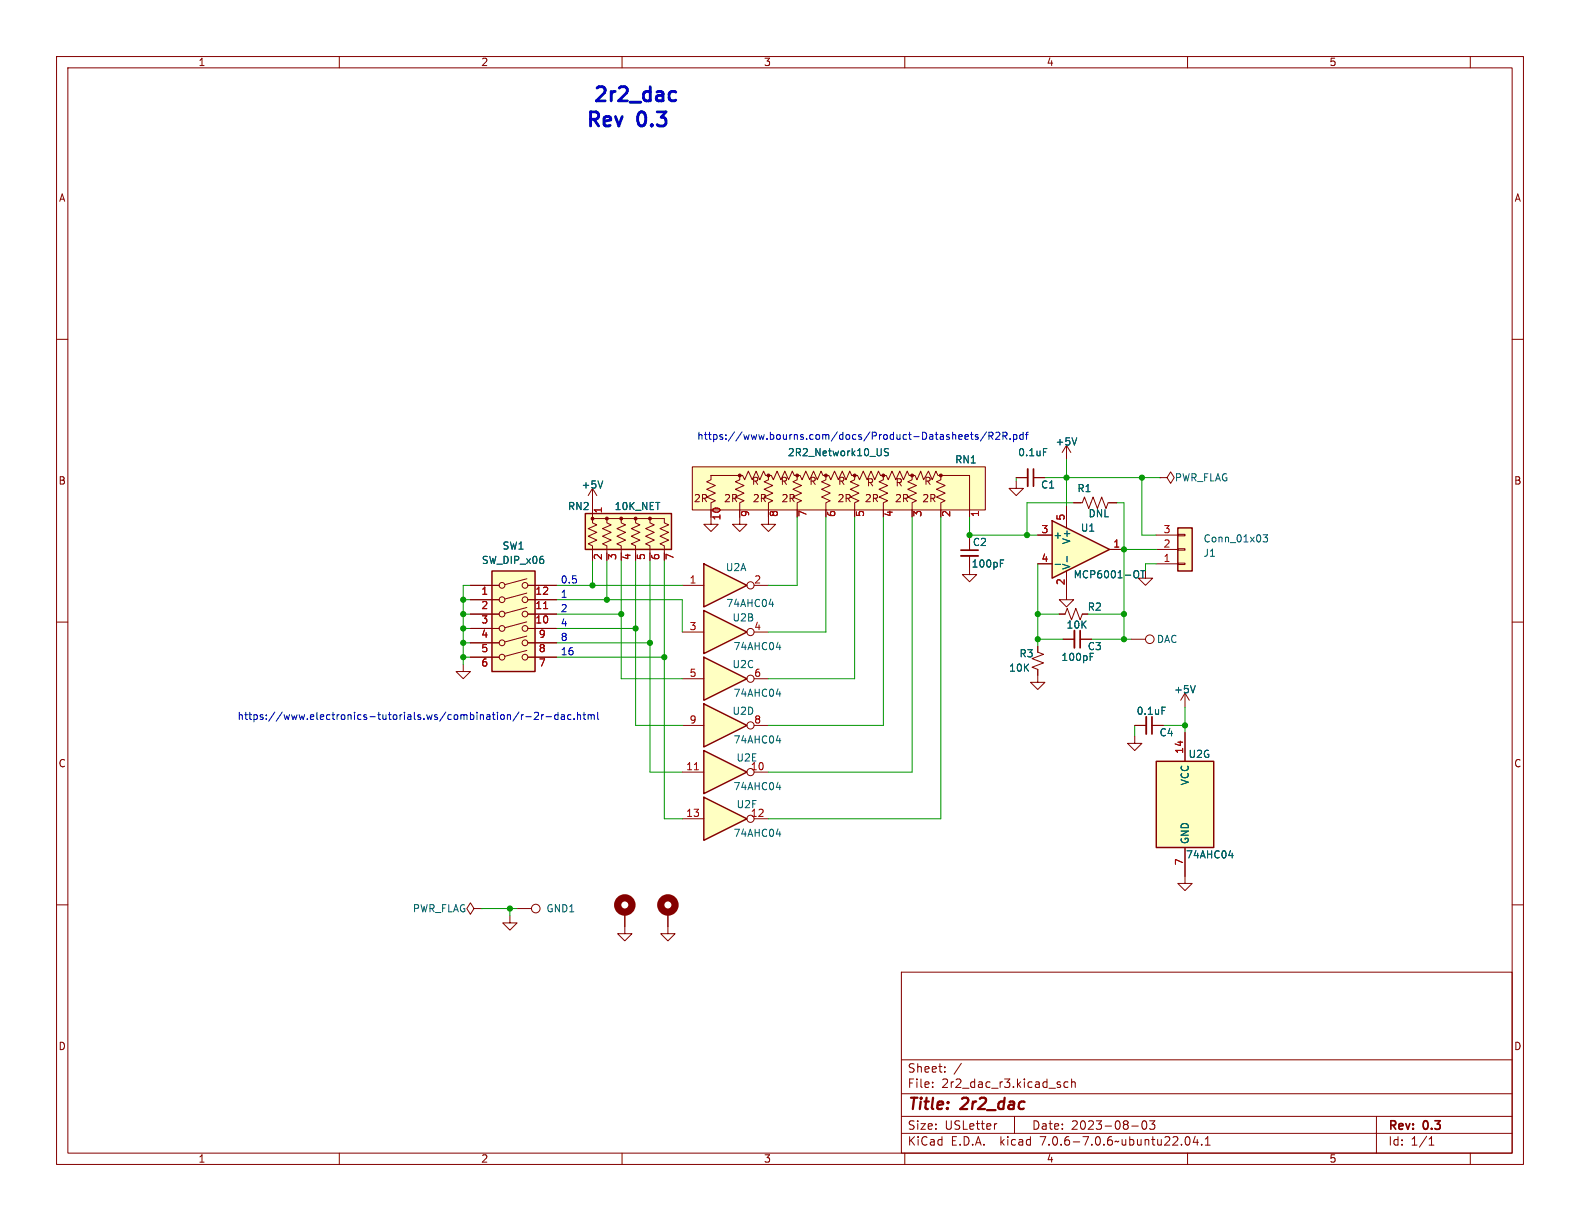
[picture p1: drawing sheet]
<svg xmlns="http://www.w3.org/2000/svg" width="279mm" height="216mm" viewBox="0 0 279 216" stroke-linecap="round" stroke-linejoin="round" font-family="sans-serif">
<g fill="none" stroke="#840000" stroke-width=".18">
<path d="M10 10h259.4v195.9h-259.4zM12 12h255.4v191.9h-255.4zM60 10v2M110 10v2M160 10v2M210 10v2M260 10v2M10 60h2M267.4 60h2M188.6 78.7l-.8 1.3M188.6 78.7v2.6M188.6 78.7l.8 1.3"/>
<path d="M122.4 82.6h51.8v7.6h-51.8zM125.7 84.1v.7l-.7 .4 1.5 .7-1.5 .6 1.5 .7-1.5 .7 1.5 .6-.8 .4v3.8h1.3l-1.3 1.3-1.2-1.3h1.2M126 84.1h-.3h5.6l.4 .7 .6-1.5 .7 1.5 .7-1.5 .7 1.5 .6-1.5 .4 .8h.7M130.8 84.1v.7l-.8 .4 1.6 .7-1.6 .6 1.6 .7-1.6 .7 1.6 .6-.8 .4v2.5M141.2 84.1h-.7l-.4-.8-.7 1.5-.6-1.5-.7 1.5-.7-1.5-.6 1.5-.4-.7h-.5v.7l-.8 .4 1.6 .7-1.6 .6 1.6 .7-1.6 .7 1.6 .6-.8 .4v3.8h1.3l-1.3 1.3-1.3-1.3h1.3M146.3 84.1h-.8l-.3-.8-.7 1.5-.6-1.5-.7 1.5-.7-1.5-.7 1.5-.3-.7h-.5v.7l-.8 .4 1.5 .7-1.5 .6 1.5 .7-1.5 .7 1.5 .6-.7 .4v2.5M150.6 84.1h1l.4 .7 .7-1.5 .6 1.5 .7-1.5 .7 1.5 .6-1.5 .4 .8h.8M151.1 84.1v.7l-.7 .4 1.5 .7-1.5 .6 1.5 .7-1.5 .7 1.5 .6-.8 .4v2.5M151.4 84.1h-.8l-.3-.8-.7 1.5-.7-1.5-.6 1.5-.7-1.5-.7 1.5-.3-.7h-.6v.7l-.7 .4 1.5 .7-1.5 .6 1.5 .7-1.5 .7 1.5 .6-.8 .4v2.5M155.7 84.1h1l.4 .7 .6-1.5 .7 1.5 .7-1.5 .7 1.5 .6-1.5 .4 .8h.7M156.2 84.1v.7l-.8 .4 1.6 .7-1.6 .6 1.6 .7-1.6 .7 1.6 .6-.8 .4v2.5M166.4 91.4v-2.5l.7-.4-1.5-.6 1.5-.7-1.5-.7 1.5-.6-1.5-.7 .8-.4v-.7h5v7.3"/>
<path d="M166.6 84.1h-.7l-.4-.8-.7 1.5-.6-1.5-.9 1.5-.5-1.5-.6 1.5-.4-.7h-.5v.7l-.8 .4 1.6 .7-1.6 .6 1.6 .7-1.6 .7 1.6 .6-.8 .4v2.5M173.7 82.3h.1M179.7 85.1v1.3h1.3l-1.3 1.2-1.3-1.2h1.3M179.7 84.5h2M182.8 84.5h2M189.9 88.9h1.5l.4-1 .7 2 .8-2 .8 2 .7-2 .8 2 .4-1h1.5M204.5 99.7h3.8M204.5 97.2h3.8M204.5 94.6h3.8M205.1 84.5h1.3l.6 1 .6-1-.6-1.1-.6 1.1M205.1 84.5h.1M208.3 94.5h1.2v.2h-1.2z"/>
<path d="M208.3 97h1.2v.3h-1.2zM208.3 99.6h1.2v.2h-1.2zM10 110h2M183.5 119.4v1.3h1.3l-1.3 1.2-1.3-1.2h1.3M188 113h2M191 113h2M200 113h2.6M267.4 110h2M200.7 130.2v1.2h1.2l-1.2 1.3-1.3-1.3h1.3M200.7 128.3h2M203.7 128.3h2M209.5 122.6v2.5"/>
<path d="M209.5 122.6l-.7 1.2M209.5 122.6l.8 1.2M10 160h2M209.5 154.9v1.3h1.3l-1.3 1.3-1.2-1.3h1.2M267.4 160h2M159.4 171.9h108v32h-108zM159.4 197.4h108M159.4 193.4h108M159.4 187.4h108M164.9 192.1v.2M164.9 191.4v.1M167.1 189.4v.2"/>
<path d="M167.1 188.7v.1M170 188l-1.3 1.9M176.3 198.7l-.3 .1M179.4 197.4v3M187.5 191.9v.3M188.9 191.4l-.5-.1-.3 .3v.4l.2 .2h.6M189.5 191.4l.2-.1 .4 .1v.9M189.5 190.8v1.5M200.1 199.1h1.2M202.1 198.3l.2-.1a.81 .81 0 0 1 .6 .6 .81 .81 0 0 1-.3 .8l-.2 .1a.81 .81 0 0 1-.3-1.4zM203.3 198.2h.9l-.5 .6 .4 .1v.6l-.2 .2h-.4l-.2-.2M243.4 197.4v6.5"/>
<path d="M60 203.9v2M110 203.9v2M159.4 200.4h108M160 203.9v2M209.7 201.1l.2-.1a.81 .81 0 0 1 .6 .6 .81 .81 0 0 1-.3 .8l-.1 .1a.81 .81 0 0 1-.4-1.4zM210 203.9v2M211.4 200.9l-.4 1.1h.9M211.7 201.5v1M212.5 202.3v.2M213.1 202.5h.9M213.1 201.4l.5-.4v1.5M252.7 202.5h.9"/>
<path d="M252.7 201.4l.4-.4v1.5M260 203.9v2"/>
<circle cx="203.3" cy="113" r=".76"/>
</g>
<path d="M157.1 79.4l-.5-.1-.2 .1v.4l.6 .2 .1 .3-.2 .3-.5-.1M184.5 79.3h.6M190.4 77.4l-.4 1.3M223.4 94.6h.7l-.4 .4 .4 .2v.5l-.2 .1-.5-.1M192.8 116.1h.4M205.5 125h.6M211.4 121.2l-.5 1.3" fill="none" stroke="#006464" stroke-width=".18"/>
<g fill="#ffffc2" stroke="#ffffc2" stroke-width=".18">
<path d="M208.3 93.3h2.5v7.7h-2.5z"/>
<path d="M122.4 82.6h51.8v7.6h-51.8z"/>
</g>
<path d="M208.3 93.3h2.5v7.7h-2.5z" fill="none" stroke="#840000" stroke-width=".25"/>
<path d="M181.7 82.9v3.1M190 111.5v3.1M202.7 126.7v3.1" fill="none" stroke="#840000" stroke-width=".33"/>
<path d="M182.8 82.9v3.1M191 111.5v3.1M203.7 126.7v3.1" fill="none" stroke="#840000" stroke-width=".3"/>
<g fill="#840000" stroke="#840000" stroke-width=".18">
<circle cx="166.4" cy="84.1" r=".25"/>
<circle cx="161.3" cy="84.1" r=".25"/>
<circle cx="156.2" cy="84.1" r=".25"/>
<circle cx="151.1" cy="84.1" r=".25"/>
<circle cx="146" cy="84.1" r=".25"/>
<circle cx="141" cy="84.1" r=".25"/>
<circle cx="135.9" cy="84.1" r=".25"/>
<circle cx="130.8" cy="84.1" r=".25"/>
</g>
<path d="M124.5 124.5l7.6 3.8-7.6 3.8z" fill="#ffffc2"/>
<path d="M124.5 124.5l7.6 3.8-7.6 3.8z" fill="none" stroke="#840000" stroke-width=".25"/>
<g fill="none" stroke="#840000" stroke-width=".18">
<path d="M202.6 101v1.2h1.2l-1.2 1.3-1.3-1.3h1.3M120.6 128.3h3.9M133.3 128.3h2.6"/>
<circle cx="132.7" cy="128.3" r=".63"/>
</g>
<path d="M137.3 131h.8M137.9 130.5v.9" fill="none" stroke="#006464" stroke-width=".18"/>
<path d="M186.1 92.1l10.1 5.1-10.1 5z" fill="#ffffc2"/>
<path d="M186.1 92.1l10.1 5.1-10.1 5z" fill="none" stroke="#840000" stroke-width=".25"/>
<path d="M183.5 94.6h2.6M183.5 99.7h2.6M188.6 89.5v3.8M196.2 97.2h2.6M188.6 101v3.8" fill="none" stroke="#840000" stroke-width=".18"/>
<path d="M186.6 99.8h1M188.7 98.4v.9M201.2 101a.9 .9 0 0 1 0 1.1M201.7 100.9h.7M202.1 100.9v1.3" fill="none" stroke="#006464" stroke-width=".18"/>
<path d="M124.5 132.7l7.6 3.8-7.6 3.8z" fill="#ffffc2"/>
<path d="M124.5 132.7l7.6 3.8-7.6 3.8z" fill="none" stroke="#840000" stroke-width=".25"/>
<g fill="none" stroke="#840000" stroke-width=".18">
<path d="M120.6 136.5h3.9M133.3 136.5h2.6"/>
<circle cx="132.7" cy="136.5" r=".63"/>
</g>
<path d="M122.8 136.1h.7" fill="none" stroke="#a90000" stroke-width=".18"/>
<path d="M137.3 139.2h.8M137.9 138.8v.8" fill="none" stroke="#006464" stroke-width=".18"/>
<path d="M124.5 108l7.6 3.8-7.6 3.8z" fill="#ffffc2"/>
<path d="M124.5 108l7.6 3.8-7.6 3.8z" fill="none" stroke="#840000" stroke-width=".25"/>
<g fill="none" stroke="#840000" stroke-width=".18">
<path d="M120.6 111.8h3.9M133.3 111.8h2.6"/>
<circle cx="132.7" cy="111.8" r=".63"/>
</g>
<path d="M137.3 114.5h.8M137.9 114v.9" fill="none" stroke="#006464" stroke-width=".18"/>
<path d="M124.5 141l7.6 3.8-7.6 3.8z" fill="#ffffc2"/>
<path d="M124.5 141l7.6 3.8-7.6 3.8z" fill="none" stroke="#840000" stroke-width=".25"/>
<g fill="none" stroke="#840000" stroke-width=".18">
<path d="M120.6 144.8h3.9M133.3 144.8h2.6"/>
<circle cx="132.7" cy="144.8" r=".63"/>
</g>
<path d="M137.3 147.5h.8M137.9 147.1v.8" fill="none" stroke="#006464" stroke-width=".18"/>
<path d="M124.5 99.7l7.6 3.8-7.6 3.8z" fill="#ffffc2"/>
<path d="M124.5 99.7l7.6 3.8-7.6 3.8z" fill="none" stroke="#840000" stroke-width=".25"/>
<g fill="none" stroke="#840000" stroke-width=".18">
<path d="M120.6 103.5h3.9M133.3 103.5h2.6M187.3 108.6h1l.4-1 .8 2 .7-2 .8 2 .4-1h1M188.6 104.8v1.2h1.3l-1.3 1.3-1.3-1.3h1.3"/>
<circle cx="132.7" cy="103.5" r=".63"/>
</g>
<path d="M136 106.8h.8M136.6 106.4v.9" fill="none" stroke="#006464" stroke-width=".18"/>
<path d="M124.5 116.2l7.6 3.8-7.6 3.8z" fill="#ffffc2"/>
<path d="M103.5 90.8h15.2v6.4h-15.2zM87 101h7.6v17.7h-7.6zM124.5 116.2l7.6 3.8-7.6 3.8zM204.5 134.6h10.1v15.3h-10.1z" fill="none" stroke="#840000" stroke-width=".25"/>
<g fill="none" stroke="#840000" stroke-width=".18">
<path d="M104.8 86.4v5M104.8 86.4l-.8 1.2M104.8 86.4l.7 1.2M107.3 91.7v.8l.8 .3-1.5 .7 1.5 .6-1.5 .7 1.5 .7-1.5 .7 .7 .3v1.3M109.9 91.7v.8l.7 .3-1.5 .7 1.5 .6-1.5 .7 1.5 .7-1.5 .7 .8 .3v1.3M112.4 91.7v.8l.8 .3-1.6 .7 1.6 .6-1.6 .7 1.6 .7-1.6 .7 .8 .3v1.3M114.9 91.7v.8l.8 .3-1.5 .7 1.5 .6-1.5 .7 1.5 .7-1.5 .7 .7 .3v1.3M117.5 97.8v-1.3l-.8-.3 1.5-.7-1.5-.7 1.5-.7-1.5-.6 1.5-.7-.7-.3v-.8h-12.7v.8l.7 .3-1.5 .7 1.5 .6-1.5 .7 1.5 .7-1.5 .7 .8 .3v2.6M125.7 90.2v1.2M130.8 90.2v2.5h1.3l-1.3 1.3-1.3-1.3h1.3M135.9 90.2v1.2M141 90.2v1.2"/>
<path d="M146 90.2v1.2M151.1 90.2v1.2M156.2 90.2v1.2M161.3 90.2v1.2M166.4 90.2v1.2M171.4 98.3v3.3h1.3l-1.3 1.3-1.2-1.3h1.2M171.4 90.2v1.2M179.7 84.5h2M182.8 84.5h2M183.5 94.6h2.6M183.5 99.7h2.6M188.6 89.5v3.8"/>
<path d="M189.9 88.9h1.2M196.2 88.9h1.3M196.2 97.2h2.6M81.9 117.5v1.2h1.3l-1.3 1.3-1.3-1.3h1.3M83.2 103.5h5.1M83.2 108.6h5.1M83.2 106h5.1M83.2 111.1h5.1M83.2 113.7h5.1M83.2 116.2h5.1M93.2 115l-3.9 1.1M93.2 112.5l-3.9 1"/>
<path d="M93.2 110l-3.9 1M93.2 107.4l-3.9 1.1M93.2 104.9l-3.9 1M93.2 102.3l-3.9 1.1M93.3 103.5h5.1M93.3 108.6h5.1M93.3 106h5.1M93.3 111.1h5.1M93.3 113.7h5.1M93.3 116.2h5.1M183.5 114.3v1l1 .4-2 .8 2 .7-2 .8 1 .4v1M187.3 108.6h1"/>
<path d="M188 113h2M188.6 101v3.8M191 113h2M191.4 108.6h1M120.6 120h3.9M133.3 120h2.6M200.7 128.3h2M203.7 128.3h2M209.5 129.5v5.1M209.5 149.9v5M83.8 160.7l-.6-1.1-.7 1.1 .7 1 .6-1h1.3M85.1 160.7h.1"/>
<path d="M90.2 161.9v1.3h1.2l-1.2 1.3-1.3-1.3h1.3M91.4 160.7h2.6M110.5 161.3v3.8h1.3l-1.3 1.3-1.3-1.3h1.3M118.1 161.3v3.8h1.3l-1.3 1.3-1.3-1.3h1.3"/>
<circle cx="88.8" cy="111.1" r=".51"/>
<circle cx="88.8" cy="116.2" r=".51"/>
<circle cx="88.8" cy="113.7" r=".51"/>
<circle cx="88.8" cy="106" r=".51"/>
<circle cx="88.8" cy="103.5" r=".51"/>
<circle cx="88.8" cy="108.6" r=".51"/>
<circle cx="92.8" cy="116.2" r=".51"/>
<circle cx="92.8" cy="108.6" r=".51"/>
<circle cx="92.8" cy="113.7" r=".51"/>
<circle cx="92.8" cy="106" r=".51"/>
<circle cx="92.8" cy="103.5" r=".51"/>
<circle cx="92.8" cy="111.1" r=".51"/>
<circle cx="132.7" cy="120" r=".63"/>
<circle cx="94.7" cy="160.7" r=".76"/>
</g>
<g fill="none" stroke="#006464" stroke-width=".18">
<path d="M157.1 79.4l-.5-.1-.2 .1v.4l.6 .2 .1 .3-.2 .3-.5-.1M184.5 79.3h.6M190.4 77.4l-.4 1.3M106.6 85l-.4 1.3M176.9 99.6h.4M176.9 99h.6M186.6 99.8h1M188.7 98.4v.9M192.8 116.1h.4M201.2 101a.9 .9 0 0 1 0 1.1M201.7 100.9h.7M202.1 100.9v1.3"/>
<path d="M137.3 122.7h.8M137.9 122.3v.8M205.5 125h.6M211.4 121.2l-.5 1.3M217.3 151.3h.8M217.9 150.9v.8"/>
</g>
<g fill="#ffffc2" stroke="#ffffc2" stroke-width=".18">
<path d="M204.5 134.6h10.1v15.3h-10.1z"/>
<path d="M103.5 90.8h15.2v6.4h-15.2z"/>
<path d="M87 101h7.6v17.7h-7.6z"/>
</g>
<g fill="#840000" stroke="#840000" stroke-width=".18">
<circle cx="104.8" cy="91.7" r=".25"/>
<circle cx="107.3" cy="91.7" r=".25"/>
<circle cx="109.9" cy="91.7" r=".25"/>
<circle cx="112.4" cy="91.7" r=".25"/>
<circle cx="114.9" cy="91.7" r=".25"/>
</g>
<path d="M96.1 107.6h.8" fill="none" stroke="#a90000" stroke-width=".18"/>
<path d="M169.9 98.3h3.1" fill="none" stroke="#840000" stroke-width=".33"/>
<path d="M169.9 97.3h3.1" fill="none" stroke="#840000" stroke-width=".3"/>
<g fill="none" stroke="#840000" stroke-width="1.3">
<circle cx="110.5" cy="160" r="1.27"/>
<circle cx="118.1" cy="160" r="1.27"/>
</g>
<g fill="none" stroke="#0000c2" stroke-width=".18">
<path d="M170 76.8l.2 .3-.6 .2M170.1 77.6l-.1 .1M170.6 77.3l.6-.2v-.2l-.4-.1-.2 .2 .1 .6h.5M171.6 76.8h.5M171.8 76.4v1.1l.3 .2M172.9 76.9l-.3-.1-.1 .2v.2l.4 .1v.3h-.4M174.5 76.4l-1.1 1.6M174.9 77.1l.6-.1 .1-.2-.1-.3-.6-.1v1.3M175.2 77.1l.4 .6M176.1 76.5l.5-.1 .2 .4-.8 .9h.8M177.4 77.1l.6-.1 .1-.2-.1-.3-.6-.1v1.3M177.7 77.1l.4 .6"/>
<path d="M178.6 77.6v.1M179.2 76.9l.4-.1 .2 .3-.1 .5h-.5M179.2 76.8v1.3M180.9 76.9l-.3-.1-.3 .3 .1 .5h.5M180.9 76.4v1.3M181.3 76.8h.5M181.8 76.4l-.3 .2v1.1M91.8 125.9l-1.1 1.6M92.2 126.4v.8M92.6 126.4l-.4 .2M93 126.7h1M94.5 126.1l.5-.1 .2 .3-.8 .9h.8"/>
<path d="M95.8 126.4v.8M96.1 126.4l-.3 .2M96.6 126.7h.9M98.7 126.4h-.4l-.2 .2 .1 .6h.5M98.7 126v1.2M99.3 126.4h.5v.8M99.8 126.7h-.4l-.2 .2 .2 .3h.4M101 126.4h-.4l-.2 .2 .1 .6h.5M101.5 127.1v.1M102.1 126.5l.2-.1h.3l.1 .8M102.1 126v1.2M103.1 126.4h.5"/>
<path d="M103.3 126v1l.3 .2M104 126.5l.4-.1 .1 .2M104 126.4v.8M104.5 126.6l.2-.2h.3l.1 .8M104.5 126.6v.6M105.7 126v1l.2 .2"/>
</g>
<path d="M118.8 16.2l.7 .1M119.5 17.7l-.7 .1" fill="none" stroke="#0000c2" stroke-width=".5"/>
<g fill="none" stroke="#009600" stroke-width=".18">
<path d="M104.8 99.1v4.4M107.3 99.1v6.9M109.9 99.1v20.9h10.7M112.4 99.1v29.2h8.2M114.9 99.1v37.4h5.7M117.5 99.1v45.7h3.1M141 91.4v12.1h-5.1M146 91.4v20.4h-10.1M151.1 91.4v28.6h-15.2M156.2 91.4v36.9h-20.3M161.3 91.4v45.1h-25.4M166.4 91.4v53.4h-30.5"/>
<path d="M171.4 91.4v3.9M171.4 94.6h12.1M179.7 84.5v.6M183.5 99.7v14.6M184.8 84.5h20.3M188.6 81.3v8.2M189.9 88.9h-8.3v5.7M197.5 88.9h1.3v24.1M198.8 97.2h5.7M201.9 84.5v10.1h2.6M204.5 99.7h-1.9v1.3M81.9 108.6h1.3"/>
<path d="M81.9 106h1.3M81.9 116.2h1.3M81.9 113.7h1.3M81.9 111.1h1.3M83.2 103.5h-1.3v14M98.4 108.6h11.5M98.4 106h22.2v5.8M98.4 103.5h22.2M98.4 116.2h19.1M98.4 113.7h16.5M98.4 111.1h14M183.5 108.6h3.8"/>
<path d="M183.5 113h4.5M192.4 108.6h6.4M193 113h7M200.7 128.3v1.9M205.7 128.3h3.8M209.5 125.1v4.4M85.1 160.7h6.3M90.2 160.7v1.2"/>
</g>
<g fill="#009600" stroke="#009600" stroke-width=".18">
<circle cx="81.9" cy="116.2" r=".46"/>
<circle cx="81.9" cy="113.7" r=".46"/>
<circle cx="81.9" cy="108.6" r=".46"/>
<circle cx="104.8" cy="103.5" r=".46"/>
<circle cx="81.9" cy="111.1" r=".46"/>
<circle cx="81.9" cy="106" r=".46"/>
<circle cx="90.2" cy="160.7" r=".46"/>
<circle cx="188.6" cy="84.5" r=".46"/>
<circle cx="201.9" cy="84.5" r=".46"/>
<circle cx="198.8" cy="97.2" r=".46"/>
<circle cx="181.6" cy="94.6" r=".46"/>
<circle cx="209.5" cy="128.3" r=".46"/>
<circle cx="198.8" cy="113" r=".46"/>
<circle cx="198.8" cy="108.6" r=".46"/>
<circle cx="171.4" cy="94.6" r=".46"/>
<circle cx="183.5" cy="108.6" r=".46"/>
<circle cx="183.5" cy="113" r=".46"/>
<circle cx="114.9" cy="113.7" r=".46"/>
<circle cx="112.4" cy="111.1" r=".46"/>
<circle cx="107.3" cy="106" r=".46"/>
<circle cx="117.5" cy="116.2" r=".46"/>
<circle cx="109.9" cy="108.6" r=".46"/>
</g>
<g font-size="3.5" fill="#0000c2">
<text x="103.5" y="22.6">Rev</text>
<text x="104.8" y="18.2">2r2_dac</text>
<text x="113" y="22.6">0.3</text>
</g>
<g font-size="2.8" fill="#840000">
<text x="160.4" y="196.8">Title:</text>
<text x="170.1" y="196.8">2r2_dac</text>
</g>
<g font-size="2.1" fill="#840000">
<text x="160.4" y="189.9">Sheet:</text>
<text x="160.4" y="192.6">File:</text>
<text x="166.5" y="192.6">2r2_dac_r3.kicad_sch</text>
<text x="160.4" y="202.8">KiCad</text>
<text x="160.4" y="200">Size:</text>
<text x="167.1" y="200">USLetter</text>
<text x="168.1" y="202.8">E.D.A.</text>
<text x="177" y="202.8">kicad</text>
<text x="182.4" y="200">Date:</text>
<text x="184.2" y="202.8">7.0.6-7.0.6~ubuntu22.04.1</text>
<text x="189.4" y="200">2023-08-03</text>
<text x="245.4" y="200.2">Rev:</text>
<text x="245.4" y="202.8">Id:</text>
<text x="249.5" y="202.8">1/1</text>
<text x="251.8" y="200.2">0.3</text>
</g>
<g font-size="1.8" fill="#840000">
<text x="35" y="11.9">1</text>
<text x="85" y="11.9">2</text>
<text x="135" y="11.9">3</text>
<text x="185" y="11.9">4</text>
<text x="235" y="11.9">5</text>
<text x="10.3" y="35.9">A</text>
<text x="267.7" y="35.9">A</text>
<text x="10.3" y="85.9">B</text>
<text x="122.6" y="89">2R</text>
<text x="127.9" y="89">2R</text>
<text x="132.9" y="86">R</text>
<text x="133" y="89">2R</text>
<text x="137.9" y="86">R</text>
<text x="138.1" y="89">2R</text>
<text x="143" y="86">R</text>
<text x="148" y="89">2R</text>
<text x="148.1" y="86">R</text>
<text x="152.8" y="89">2R</text>
<text x="153.2" y="86.2">R</text>
<text x="158.2" y="89">2R</text>
<text x="158.3" y="86.2">R</text>
<text x="163" y="89">2R</text>
<text x="163.3" y="86">R</text>
<text x="267.7" y="85.9">B</text>
<text x="106.8" y="99.1" transform="rotate(-90 106.8 99.1)">2</text>
<text x="109.3" y="99.1" transform="rotate(-90 109.3 99.1)">3</text>
<text x="111.8" y="99.1" transform="rotate(-90 111.8 99.1)">4</text>
<text x="114.4" y="99.1" transform="rotate(-90 114.4 99.1)">5</text>
<text x="116.9" y="99.1" transform="rotate(-90 116.9 99.1)">6</text>
<text x="171.9" y="96.7">C2</text>
<text x="10.3" y="135.9">C</text>
<text x="267.7" y="135.9">C</text>
<text x="10.3" y="185.9">D</text>
<text x="267.7" y="185.9">D</text>
<text x="35" y="205.8">1</text>
<text x="85" y="205.8">2</text>
<text x="135" y="205.8">3</text>
<text x="185" y="205.8">4</text>
<text x="235" y="205.8">5</text>
</g>
<g font-size="1.8" fill="#0000c2">
<text x="123.2" y="77.9">https://www.bourns.com/docs/Product-Datasheets/R2R.pdf</text>
<text x="99.1" y="103.3">0.5</text>
<text x="99.1" y="105.8">1</text>
<text x="99.1" y="113.4">8</text>
<text x="99.1" y="110.9">4</text>
<text x="99.1" y="108.3">2</text>
<text x="99.1" y="116">16</text>
<text x="41.9" y="127.4">https://www.electronics-tutorials.ws/combination/r-2r-dac.html</text>
</g>
<g font-size="1.8" fill="#006464">
<text x="139.2" y="80.9">2R2_Network10_US</text>
<text x="168.8" y="82.1">RN1</text>
<text x="179.9" y="80.9">0.1uF</text>
<text x="186.6" y="79">+5V</text>
<text x="102.7" y="86.6">+5V</text>
<text x="184" y="86.6">C1</text>
<text x="190.4" y="87.2">R1</text>
<text x="207.7" y="85.3">PWR_FLAG</text>
<text x="100.3" y="90.4">RN2</text>
<text x="108.6" y="90.4">10K_NET</text>
<text x="186.2" y="95.5">+</text>
<text x="191" y="94.2">U1</text>
<text x="192.4" y="91.7">DNL</text>
<text x="85.1" y="99.9">SW_DIP_x06</text>
<text x="88.8" y="97.4">SW1</text>
<text x="128.3" y="101.2">U2A</text>
<text x="171.7" y="100.6">100pF</text>
<text x="189.5" y="100.8" transform="rotate(-90 189.5 100.8)">V-</text>
<text x="189.5" y="96.3" transform="rotate(-90 189.5 96.3)">V+</text>
<text x="212.7" y="98.7">J1</text>
<text x="212.7" y="96.1">Conn_01x03</text>
<text x="128.3" y="107.5">74AHC04</text>
<text x="189.8" y="102.5">MCP6001-OT</text>
<text x="129.4" y="110.1">U2B</text>
<text x="133.3" y="111.5">4</text>
<text x="188.5" y="111.4">10K</text>
<text x="192.3" y="108.2">R2</text>
<text x="204.5" y="113.9">DAC</text>
<text x="129.4" y="118.3">U2C</text>
<text x="129.6" y="115.2">74AHC04</text>
<text x="133.3" y="119.8">6</text>
<text x="178.3" y="119">10K</text>
<text x="180.2" y="116.4">R3</text>
<text x="187.6" y="117.1">100pF</text>
<text x="192.3" y="115.2">C3</text>
<text x="129.6" y="123.4">74AHC04</text>
<text x="207.5" y="122.8">+5V</text>
<text x="129.4" y="126.6">U2D</text>
<text x="129.6" y="131.7">74AHC04</text>
<text x="200.9" y="126.6">0.1uF</text>
<text x="205" y="130.4">C4</text>
<text x="130.1" y="134.8">U2E</text>
<text x="132.7" y="136.3">10</text>
<text x="210.1" y="134.2">U2G</text>
<text x="129.6" y="139.9">74AHC04</text>
<text x="130.2" y="143.1">U2F</text>
<text x="210.4" y="139" transform="rotate(-90 210.4 139)">VCC</text>
<text x="129.6" y="148.2">74AHC04</text>
<text x="210.4" y="149.4" transform="rotate(-90 210.4 149.4)">GND</text>
<text x="209.6" y="152">74AHC04</text>
<text x="72.9" y="161.5">PWR_FLAG</text>
<text x="96.5" y="161.5">GND1</text>
</g>
<g font-size="1.8" fill="#a90000">
<text x="106.8" y="90.9" transform="rotate(-90 106.8 90.9)">1</text>
<text x="127.7" y="92.1" transform="rotate(-90 127.7 92.1)">10</text>
<text x="132.8" y="91.5" transform="rotate(-90 132.8 91.5)">9</text>
<text x="137.9" y="91.5" transform="rotate(-90 137.9 91.5)">8</text>
<text x="143" y="91.5" transform="rotate(-90 143 91.5)">7</text>
<text x="148" y="91.5" transform="rotate(-90 148 91.5)">6</text>
<text x="153.1" y="91.5" transform="rotate(-90 153.1 91.5)">5</text>
<text x="158.2" y="91.5" transform="rotate(-90 158.2 91.5)">4</text>
<text x="163.3" y="91.5" transform="rotate(-90 163.3 91.5)">3</text>
<text x="168.4" y="91.5" transform="rotate(-90 168.4 91.5)">2</text>
<text x="173.4" y="91.5" transform="rotate(-90 173.4 91.5)">1</text>
<text x="184.1" y="94.4">3</text>
<text x="188.3" y="92.1" transform="rotate(-90 188.3 92.1)">5</text>
<text x="205.7" y="94.4">3</text>
<text x="119.5" y="99.1" transform="rotate(-90 119.5 99.1)">7</text>
<text x="184.1" y="99.4">4</text>
<text x="196.8" y="96.9">1</text>
<text x="205.7" y="99.4">1</text>
<text x="205.7" y="96.9">2</text>
<text x="85" y="105.5">1</text>
<text x="94.6" y="105.5">12</text>
<text x="121.8" y="103.3">1</text>
<text x="133.3" y="103.3">2</text>
<text x="188.3" y="103.6" transform="rotate(-90 188.3 103.6)">2</text>
<text x="85" y="108">2</text>
<text x="85" y="110.6">3</text>
<text x="85" y="113.1">4</text>
<text x="94.6" y="110.6">10</text>
<text x="94.6" y="108">11</text>
<text x="95.2" y="113.1">9</text>
<text x="121.8" y="111.5">3</text>
<text x="85" y="115.6">5</text>
<text x="85" y="118.2">6</text>
<text x="95.2" y="118.2">7</text>
<text x="95.2" y="115.6">8</text>
<text x="121.8" y="119.8">5</text>
<text x="121.8" y="128">9</text>
<text x="133.3" y="128">8</text>
<text x="121.2" y="136.3">11</text>
<text x="209.3" y="133.4" transform="rotate(-90 209.3 133.4)">14</text>
<text x="121.2" y="144.5">13</text>
<text x="132.7" y="144.5">12</text>
<text x="209.3" y="153.1" transform="rotate(-90 209.3 153.1)">7</text>
</g>
</svg>
